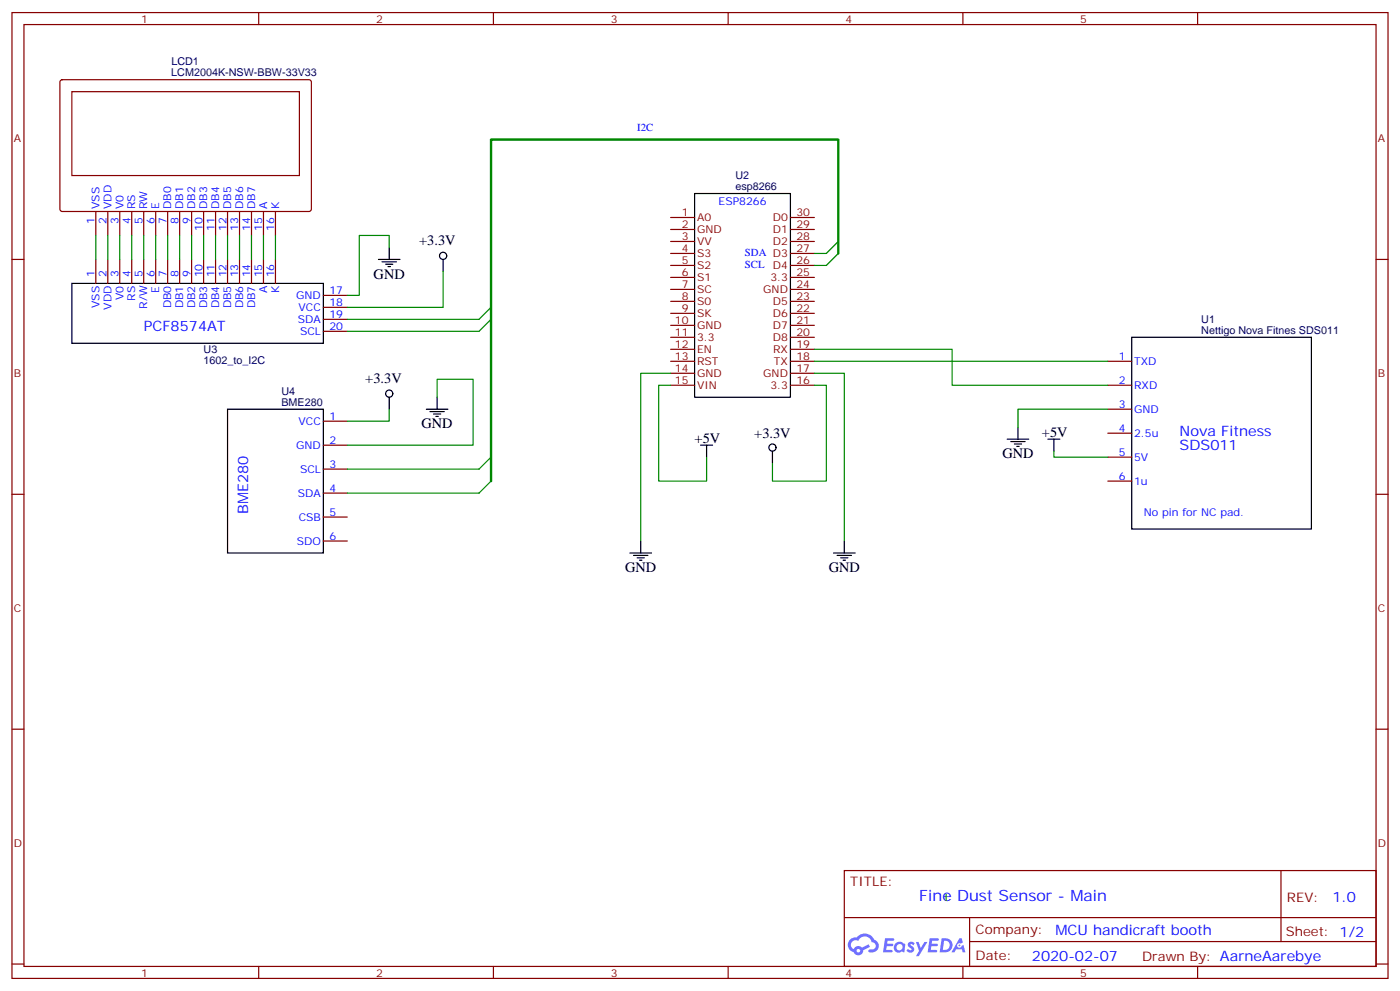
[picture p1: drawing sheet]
<svg xmlns="http://www.w3.org/2000/svg" width="412mm" height="292mm" viewBox="0 0 412 292" stroke-linecap="round" stroke-linejoin="round" font-family="sans-serif">
<path d="M246.9 74.6v-33.5h-102.3v100.5" fill="none" stroke="#008700" stroke-width=".71"/>
<g fill="none" stroke="#870000" stroke-width=".35">
<path d="M3.5 3.7h405.4v284.3h-405.4zM7.1 7.2h398.2v277.3h-398.2zM76.2 3.7v3.5M145.3 3.7v3.5M214.5 3.7v3.5M283.6 3.7v3.5M352.8 3.7v3.5M3.5 76.4h3.6M405.3 76.4h3.6M3.5 145.5h3.6M405.3 145.5h3.6M3.5 214.7h3.6"/>
<path d="M405.3 214.7h3.6M248.7 256.3h156.6v28.2h-156.6zM377.3 256.3v20.9M248.7 270.1h156.5M285.6 277.2h119.6M285.6 270.1v14.2M3.5 283.8h3.6M76.2 284.5v3.5M145.3 284.5v3.5M214.5 284.5v3.5M283.6 284.5v3.5M352.8 284.5v3.5"/>
<path d="M405.3 283.8h3.6"/>
</g>
<g fill="#5487ff">
<path d="M267.7 277.5a1.22 1.22 0 0 1 1.7 .2l-.4 .6a.47 .47 0 0 0-.3-.4 .47 .47 0 0 0-.5 .2l.1 .2a1.14 1.14 0 0 1 .8 1.8 1.14 1.14 0 0 1-1.9 0l-.2-.2 .5-.6 .7 .5a.29 .29 0 0 0 .3-.3 .29 .29 0 0 0-.2-.3 1.04 1.04 0 0 1-.6-1.7z"/>
<path d="M260.7 276.2h2.4l.3 .2-.2 .5-1.8 .1-.1 .8h1.5l.3 .4-.3 .4h-1.6l-.2 1.1h1.7l.2 .3-.2 .3-2.6 .1z"/>
<path d="M273.8 276.2h2.4l.3 .2-.1 .5-1.8 .1-.2 .8h1.6l.3 .4-.4 .4-1.6-.1-.1 1.1 1.7 .1 .2 .3-.2 .3-2.6 .1z"/>
<path d="M282.6 276.2h.7l.3 1.3-.6 .3a.69 .69 0 0 0-1 .3 .69 .69 0 0 0 .4 .9 .69 .69 0 0 0 .9-.6l.5-.2 .6 2.2h-.8l-.2-.9h-1.8l-.5 .9h-.8z"/>
<path d="M269.8 277.3h.8l.6 1.8 1.1-1.8h.9l-2.6 4.2h-.8l.9-1.5z"/>
<path d="M277.4 276.2l-.6 4.2h1.3a2.11 2.11 0 0 0 2.5-2.1 2.11 2.11 0 0 0-2.5-2.1zM278.1 277a1.39 1.39 0 0 1 1.7 1.4 1.39 1.39 0 0 1-1.8 1.2h-.3z"/>
<path d="M263.7 277.8a1.54 1.54 0 0 0-.1 2.2 1.54 1.54 0 0 0 2.2 .1l.6 .3 .3-2.3-.2-.3h-.4a1.49 1.49 0 0 0-2.4 0zM264 278.8a.94 .94 0 0 1 1.8 0 .94 .94 0 0 1-1.8 0z"/>
<path d="M250.4 276.6a2.18 2.18 0 0 0 1.1 3.7 1.44 1.44 0 0 0 1.6 .9 1.44 1.44 0 0 0 1.2-1.4l2-1.1-.5-.7-1.9 1a1.47 1.47 0 0 0-2.4 .4 1.39 1.39 0 0 1-.7-1.9 1.39 1.39 0 0 1 2-.5 2.12 2.12 0 0 1 2.2-1.3 2.12 2.12 0 0 1 1.9 1.7 1.14 1.14 0 0 1 1.1 1.4 1.14 1.14 0 0 1-1.7 .7 .43 .43 0 0 0-.5 .4 .43 .43 0 0 0 .4 .5 1.98 1.98 0 0 0 2.5-1.2 1.98 1.98 0 0 0-1.2-2.6 3.1 3.1 0 0 0-5.3-.6l-.9 .1zM252.3 279.9a.55 .55 0 0 1 1.1 0 .55 .55 0 0 1-1.1 0z"/>
<circle cx="282.6" cy="278.3" r=".26"/>
</g>
<g fill="none" stroke="#000" stroke-width=".35">
<path d="M204.6 57h28.2v59.9h-28.2zM111.5 76.4h6.3M112.5 77.1h4.3M113.6 77.8h2.1M114.3 78.5h.7M114.7 72.8v3.6M130.5 76.4v3.5M21.2 83.4h74v17.7h-74zM333.4 99.3h52.9v56.5h-52.9zM114.7 116.9v3.6M128.8 116.9v3.6M67 120.5h28.2v42.3h-28.2z"/>
<path d="M125.6 120.5h6.3M126.6 121.2h4.3M127.7 121.9h2.1M128.4 122.6h.7M206.4 131.1h3.5M208.1 131.1v3.5M227.5 132.8v3.5M296.7 129.3h6.3M297.7 130h4.3M298.8 130.7h2.1M299.5 131.4h.7M299.9 125.8v3.5"/>
<path d="M308.7 129.3h3.5M310.4 129.3v3.5M188.7 159.3v3.5M248.7 159.3v3.5M185.6 162.8h6.3M186.6 163.5h4.3M187.7 164.2h2.1M188.4 164.9h.7M245.5 162.8h6.4M246.6 163.5h4.2M247.6 164.2h2.2M248.4 164.9h.7"/>
<circle cx="130.5" cy="75.3" r="1.06"/>
<circle cx="114.7" cy="115.9" r="1.06"/>
<circle cx="227.5" cy="131.8" r="1.06"/>
</g>
<g fill="none" stroke="#870000" stroke-width=".35">
<path d="M17.9 23.7l.4-.2h73l.4 .7v37.6l-.7 .5-72.9-.1-.5-.6v-37.4zM21.2 27h67v24.7h-67zM28.2 62.3v7M28.2 76.4v7M31.7 62.3v7M31.7 76.4v7M35.3 62.3v7M35.3 76.4v7M38.8 62.3v7M38.8 76.4v7M42.3 62.3v7M42.3 76.4v7"/>
<path d="M45.9 62.3v7M45.9 76.4v7M49.4 62.3v7M49.4 76.4v7M52.9 62.3v7M52.9 76.4v7M56.4 62.3v7M56.4 76.4v7M60 62.3v7M60 76.4v7M63.5 62.3v7M63.5 76.4v7"/>
<path d="M67 62.3v7M67 76.4v7M70.6 62.3v7M70.6 76.4v7M74.1 62.3v7M74.1 76.4v7M77.6 62.3v7M77.6 76.4v7M81.1 62.3v7M81.1 76.4v7M197.6 64h7M197.6 67.6h7"/>
<path d="M197.6 71.1h7M197.6 74.6h7M197.6 78.1h7M232.8 64h7.1M232.8 67.6h7.1M232.8 71.1h7.1M232.8 74.6h7.1M232.8 78.1h7.1M95.2 87h7.1M95.2 90.5h7.1M95.2 94h7.1M95.2 97.5h7.1"/>
<path d="M197.6 81.7h7M197.6 85.2h7M197.6 88.7h7M197.6 92.3h7M197.6 95.8h7M197.6 99.3h7M232.8 81.7h7.1M232.8 85.2h7.1M232.8 88.7h7.1M232.8 92.3h7.1M232.8 95.8h7.1M232.8 99.3h7.1"/>
<path d="M197.6 106.4h7M197.6 113.4h7M197.6 102.8h7M197.6 109.9h7M232.8 106.4h7.1M232.8 113.4h7.1M232.8 102.8h7.1M232.8 109.9h7.1M326.3 106.4h7.1M326.3 113.4h7.1M95.2 124h7.1M95.2 131.1h7.1"/>
<path d="M95.2 138.1h7.1M326.3 120.5h7.1M326.3 127.5h7.1M326.3 134.6h7.1M95.2 145.2h7.1M95.2 152.2h7.1M95.2 159.3h7.1M326.3 141.6h7.1"/>
</g>
<g fill="none" stroke="#008700" stroke-width=".35">
<path d="M28.2 69.3v7.1M31.7 69.3v7.1M35.3 69.3v7.1M38.8 69.3v7.1M42.3 69.3v7.1M45.9 69.3v7.1M49.4 69.3v7.1M52.9 69.3v7.1M56.4 69.3v7.1M60 69.3v7.1M63.5 69.3v7.1M67 69.3v7.1"/>
<path d="M70.6 69.3v7.1M74.1 69.3v7.1M77.6 69.3v7.1M81.1 69.3v7.1M114.7 72.8v-3.5h-8.9v17.7h-3.5M130.5 79.9v10.6h-28.2M246.9 71.1l-3.5 3.5h-3.5M246.9 74.6l-3.5 3.5h-3.5M144.6 90.5l-3.5 3.5h-38.8M144.6 94l-3.5 3.5h-38.8M128.8 116.9v-5.2h10.5v19.4h-37M197.6 109.9h-8.9v49.4"/>
<path d="M197.6 113.4h-3.6v28.2h14.1v-7M239.9 102.8h40.6v10.6h45.8M239.9 109.9h8.8v49.4M239.9 113.4h3.5v28.2h-15.9v-5.3M239.9 106.4h86.4M114.7 120.5v3.5h-12.4M144.6 134.6l-3.5 3.5h-38.8M310.4 132.8v1.8h15.9M326.3 120.5h-26.4v5.3M144.6 141.6l-3.5 3.6h-38.8M278.7 263.3v1.8"/>
</g>
<text font-size="4.6" fill="#00f" x="270.8" y="265.3">Fine Dust Sensor - Main</text>
<g font-size="4.2">
<text x="123.5" y="72.1">+3.3V</text>
<text x="110.1" y="82">GND</text>
<text x="107.6" y="112.7">+3.3V</text>
<text x="124.2" y="126.1">GND</text>
<text x="204.6" y="130.4">+5V</text>
<text x="222.2" y="128.9">+3.3V</text>
<text x="306.9" y="128.6">+5V</text>
<text x="295.3" y="134.9">GND</text>
<text x="184.1" y="168.5">GND</text>
<text x="244.1" y="168.5">GND</text>
</g>
<g font-size="4.2" fill="#00f">
<text x="42.3" y="97.5">PCF8574AT</text>
<text x="347.5" y="128.2">Nova Fitness</text>
<text x="347.5" y="132.5">SDS011</text>
<text x="73.1" y="151.4" transform="rotate(-90 73.1 151.4)">BME280</text>
<text x="392.5" y="265.6">1.0</text>
<text x="310.9" y="275.1">MCU handicraft booth</text>
<text x="304" y="282.9">2020-02-07</text>
</g>
<g font-size="3.9" fill="#800">
<text x="250.5" y="260.9">TITLE:</text>
<text x="379.1" y="265.6">REV:</text>
<text x="287.4" y="275.1">Company:</text>
<text x="378.7" y="275.7">Sheet: 1/2</text>
<text x="287.4" y="282.8">Date:</text>
<text x="336.4" y="282.8">Drawn By: AarneAarebye</text>
</g>
<g font-size="3.2" fill="#800">
<text x="41.6" y="6.7">1</text>
<text x="110.8" y="6.7">2</text>
<text x="179.9" y="6.7">3</text>
<text x="249.1" y="6.7">4</text>
<text x="318.2" y="6.7">5</text>
<text x="4.1" y="41.8">A</text>
<text x="405.9" y="41.8">A</text>
<text x="200.8" y="63.7">1</text>
<text x="205.3" y="65.1">A0</text>
<text x="227.7" y="65.1">D0</text>
<text x="234.6" y="63.7">30</text>
<text x="200.8" y="67.2">2</text>
<text x="200.8" y="70.7">3</text>
<text x="205.3" y="68.6">GND</text>
<text x="227.7" y="68.6">D1</text>
<text x="234.6" y="70.7">28</text>
<text x="234.6" y="67.2">29</text>
<text x="200.8" y="74.3">4</text>
<text x="200.8" y="77.8">5</text>
<text x="205.3" y="72.1">VV</text>
<text x="205.3" y="75.7">S3</text>
<text x="227.7" y="72.1">D2</text>
<text x="234.6" y="77.8">26</text>
<text x="234.6" y="74.3">27</text>
<text x="200.8" y="81.3">6</text>
<text x="205.3" y="79.2">S2</text>
<text x="205.3" y="82.7">S1</text>
<text x="226.9" y="82.7">3.3</text>
<text x="227.7" y="79.2">D4</text>
<text x="234.6" y="81.3">25</text>
<text x="200.8" y="84.8">7</text>
<text x="200.8" y="88.4">8</text>
<text x="205.3" y="86.3">SC</text>
<text x="205.3" y="89.8">S0</text>
<text x="224.8" y="86.3">GND</text>
<text x="227.7" y="89.8">D5</text>
<text x="234.6" y="88.4">23</text>
<text x="234.6" y="84.8">24</text>
<text x="198.8" y="95.4">10</text>
<text x="200.8" y="91.9">9</text>
<text x="205.3" y="93.3">SK</text>
<text x="227.7" y="93.3">D6</text>
<text x="234.6" y="95.4">21</text>
<text x="234.6" y="91.9">22</text>
<text x="198.8" y="99">11</text>
<text x="205.3" y="96.8">GND</text>
<text x="205.3" y="100.4">3.3</text>
<text x="227.7" y="100.4">D8</text>
<text x="227.7" y="96.8">D7</text>
<text x="234.6" y="99">20</text>
<text x="198.8" y="102.5">12</text>
<text x="198.8" y="106">13</text>
<text x="205.3" y="103.9">EN</text>
<text x="205.3" y="107.4">RST</text>
<text x="227.7" y="103.9">RX</text>
<text x="228" y="107.4">TX</text>
<text x="234.6" y="106">18</text>
<text x="234.6" y="102.5">19</text>
<text x="4.1" y="110.9">B</text>
<text x="198.8" y="109.5">14</text>
<text x="198.8" y="113.1">15</text>
<text x="205.3" y="110.9">GND</text>
<text x="224.8" y="110.9">GND</text>
<text x="234.6" y="113.1">16</text>
<text x="234.6" y="109.5">17</text>
<text x="405.9" y="110.9">B</text>
<text x="205.3" y="114.5">VIN</text>
<text x="226.9" y="114.5">3.3</text>
<text x="4.1" y="180.1">C</text>
<text x="405.9" y="180.1">C</text>
<text x="4.1" y="249.2">D</text>
<text x="405.9" y="249.2">D</text>
<text x="41.6" y="287.5">1</text>
<text x="110.8" y="287.5">2</text>
<text x="179.9" y="287.5">3</text>
<text x="249.1" y="287.5">4</text>
<text x="318.2" y="287.5">5</text>
</g>
<g font-size="3.2" fill="#000080">
<text x="50.5" y="22.4">LCM2004K-NSW-BBW-33V33</text>
<text x="50.5" y="19.2">LCD1</text>
<text x="216.6" y="52.7">U2</text>
<text x="216.6" y="55.9">esp8266</text>
<text x="353.9" y="95.1">U1</text>
<text x="353.8" y="98.2">Nettigo Nova Fitnes SDS011</text>
<text x="60" y="107.1">1602_to_I2C</text>
<text x="60" y="103.9">U3</text>
<text x="82.9" y="119.4">BME280</text>
<text x="82.9" y="116.2">U4</text>
</g>
<g font-size="3.2" fill="#00f">
<text x="187.7" y="38.5">I2C</text>
<text x="29.3" y="61.6" transform="rotate(-90 29.3 61.6)">VSS</text>
<text x="32.8" y="61.6" transform="rotate(-90 32.8 61.6)">VDD</text>
<text x="36.3" y="61.6" transform="rotate(-90 36.3 61.6)">V0</text>
<text x="39.9" y="61.6" transform="rotate(-90 39.9 61.6)">RS</text>
<text x="43.4" y="61.6" transform="rotate(-90 43.4 61.6)">RW</text>
<text x="46.9" y="61.6" transform="rotate(-90 46.9 61.6)">E</text>
<text x="50.4" y="61.6" transform="rotate(-90 50.4 61.6)">DB0</text>
<text x="54" y="61.6" transform="rotate(-90 54 61.6)">DB1</text>
<text x="57.5" y="61.6" transform="rotate(-90 57.5 61.6)">DB2</text>
<text x="61" y="61.6" transform="rotate(-90 61 61.6)">DB3</text>
<text x="64.6" y="61.6" transform="rotate(-90 64.6 61.6)">DB4</text>
<text x="68.1" y="61.6" transform="rotate(-90 68.1 61.6)">DB5</text>
<text x="71.6" y="61.6" transform="rotate(-90 71.6 61.6)">DB6</text>
<text x="75.1" y="61.6" transform="rotate(-90 75.1 61.6)">DB7</text>
<text x="78.7" y="61.6" transform="rotate(-90 78.7 61.6)">A</text>
<text x="82.2" y="61.6" transform="rotate(-90 82.2 61.6)">K</text>
<text x="211.7" y="60.3">ESP8266</text>
<text x="27.9" y="66" transform="rotate(-90 27.9 66)">1</text>
<text x="31.4" y="66" transform="rotate(-90 31.4 66)">2</text>
<text x="34.9" y="66" transform="rotate(-90 34.9 66)">3</text>
<text x="38.5" y="66" transform="rotate(-90 38.5 66)">4</text>
<text x="42" y="66" transform="rotate(-90 42 66)">5</text>
<text x="45.5" y="66" transform="rotate(-90 45.5 66)">6</text>
<text x="49" y="66" transform="rotate(-90 49 66)">7</text>
<text x="52.6" y="66" transform="rotate(-90 52.6 66)">8</text>
<text x="56.1" y="66" transform="rotate(-90 56.1 66)">9</text>
<text x="59.6" y="68.1" transform="rotate(-90 59.6 68.1)">10</text>
<text x="63.1" y="68.1" transform="rotate(-90 63.1 68.1)">11</text>
<text x="66.7" y="68.1" transform="rotate(-90 66.7 68.1)">12</text>
<text x="70.2" y="68.1" transform="rotate(-90 70.2 68.1)">13</text>
<text x="73.7" y="68.1" transform="rotate(-90 73.7 68.1)">14</text>
<text x="77.3" y="68.1" transform="rotate(-90 77.3 68.1)">15</text>
<text x="80.8" y="68.1" transform="rotate(-90 80.8 68.1)">16</text>
<text x="219.4" y="75.5">SDA D3</text>
<text x="27.9" y="81.7" transform="rotate(-90 27.9 81.7)">1</text>
<text x="31.4" y="81.7" transform="rotate(-90 31.4 81.7)">2</text>
<text x="34.9" y="81.7" transform="rotate(-90 34.9 81.7)">3</text>
<text x="38.5" y="81.7" transform="rotate(-90 38.5 81.7)">4</text>
<text x="42" y="81.7" transform="rotate(-90 42 81.7)">5</text>
<text x="45.5" y="81.7" transform="rotate(-90 45.5 81.7)">6</text>
<text x="49" y="81.7" transform="rotate(-90 49 81.7)">7</text>
<text x="52.6" y="81.7" transform="rotate(-90 52.6 81.7)">8</text>
<text x="56.1" y="81.7" transform="rotate(-90 56.1 81.7)">9</text>
<text x="59.6" y="81.7" transform="rotate(-90 59.6 81.7)">10</text>
<text x="63.1" y="81.7" transform="rotate(-90 63.1 81.7)">11</text>
<text x="66.7" y="81.7" transform="rotate(-90 66.7 81.7)">12</text>
<text x="70.2" y="81.7" transform="rotate(-90 70.2 81.7)">13</text>
<text x="73.7" y="81.7" transform="rotate(-90 73.7 81.7)">14</text>
<text x="77.3" y="81.7" transform="rotate(-90 77.3 81.7)">15</text>
<text x="80.8" y="81.7" transform="rotate(-90 80.8 81.7)">16</text>
<text x="219.4" y="79">SCL</text>
<text x="36.3" y="88.3" transform="rotate(-90 36.3 88.3)">V0</text>
<text x="39.9" y="88.5" transform="rotate(-90 39.9 88.5)">RS</text>
<text x="46.9" y="86.1" transform="rotate(-90 46.9 86.1)">E</text>
<text x="78.7" y="86.3" transform="rotate(-90 78.7 86.3)">A</text>
<text x="82.2" y="86.3" transform="rotate(-90 82.2 86.3)">K</text>
<text x="87.3" y="88">GND</text>
<text x="97" y="86.6">17</text>
<text x="29.3" y="90.6" transform="rotate(-90 29.3 90.6)">VSS</text>
<text x="32.8" y="91.2" transform="rotate(-90 32.8 91.2)">VDD</text>
<text x="43.4" y="90.9" transform="rotate(-90 43.4 90.9)">R/W</text>
<text x="50.4" y="90.8" transform="rotate(-90 50.4 90.8)">DB0</text>
<text x="54" y="90.8" transform="rotate(-90 54 90.8)">DB1</text>
<text x="57.5" y="90.8" transform="rotate(-90 57.5 90.8)">DB2</text>
<text x="61" y="90.8" transform="rotate(-90 61 90.8)">DB3</text>
<text x="64.6" y="90.8" transform="rotate(-90 64.6 90.8)">DB4</text>
<text x="68.1" y="90.8" transform="rotate(-90 68.1 90.8)">DB5</text>
<text x="71.6" y="90.8" transform="rotate(-90 71.6 90.8)">DB6</text>
<text x="75.1" y="90.8" transform="rotate(-90 75.1 90.8)">DB7</text>
<text x="87.8" y="95.1">SDA</text>
<text x="87.9" y="91.5">VCC</text>
<text x="97" y="90.1">18</text>
<text x="97" y="93.7">19</text>
<text x="88.4" y="98.6">SCL</text>
<text x="97" y="97.2">20</text>
<text x="329.6" y="106">1</text>
<text x="334.1" y="107.4">TXD</text>
<text x="329.6" y="113.1">2</text>
<text x="334.1" y="114.5">RXD</text>
<text x="87.9" y="125.1">VCC</text>
<text x="97" y="123.6">1</text>
<text x="329.6" y="120.1">3</text>
<text x="334.1" y="121.5">GND</text>
<text x="97" y="130.7">2</text>
<text x="329.6" y="127.2">4</text>
<text x="334.1" y="128.6">2.5u</text>
<text x="87.3" y="132.1">GND</text>
<text x="97" y="137.8">3</text>
<text x="329.6" y="134.2">5</text>
<text x="334.1" y="135.6">5V</text>
<text x="88.4" y="139.2">SCL</text>
<text x="329.6" y="141.3">6</text>
<text x="334.1" y="142.7">1u</text>
<text x="87.8" y="146.2">SDA</text>
<text x="97" y="144.8">4</text>
<text x="88" y="153.3">CSB</text>
<text x="97" y="151.9">5</text>
<text x="336.9" y="152">No pin for NC pad.</text>
<text x="87.4" y="160.3">SDO</text>
<text x="97" y="158.9">6</text>
</g>
</svg>
